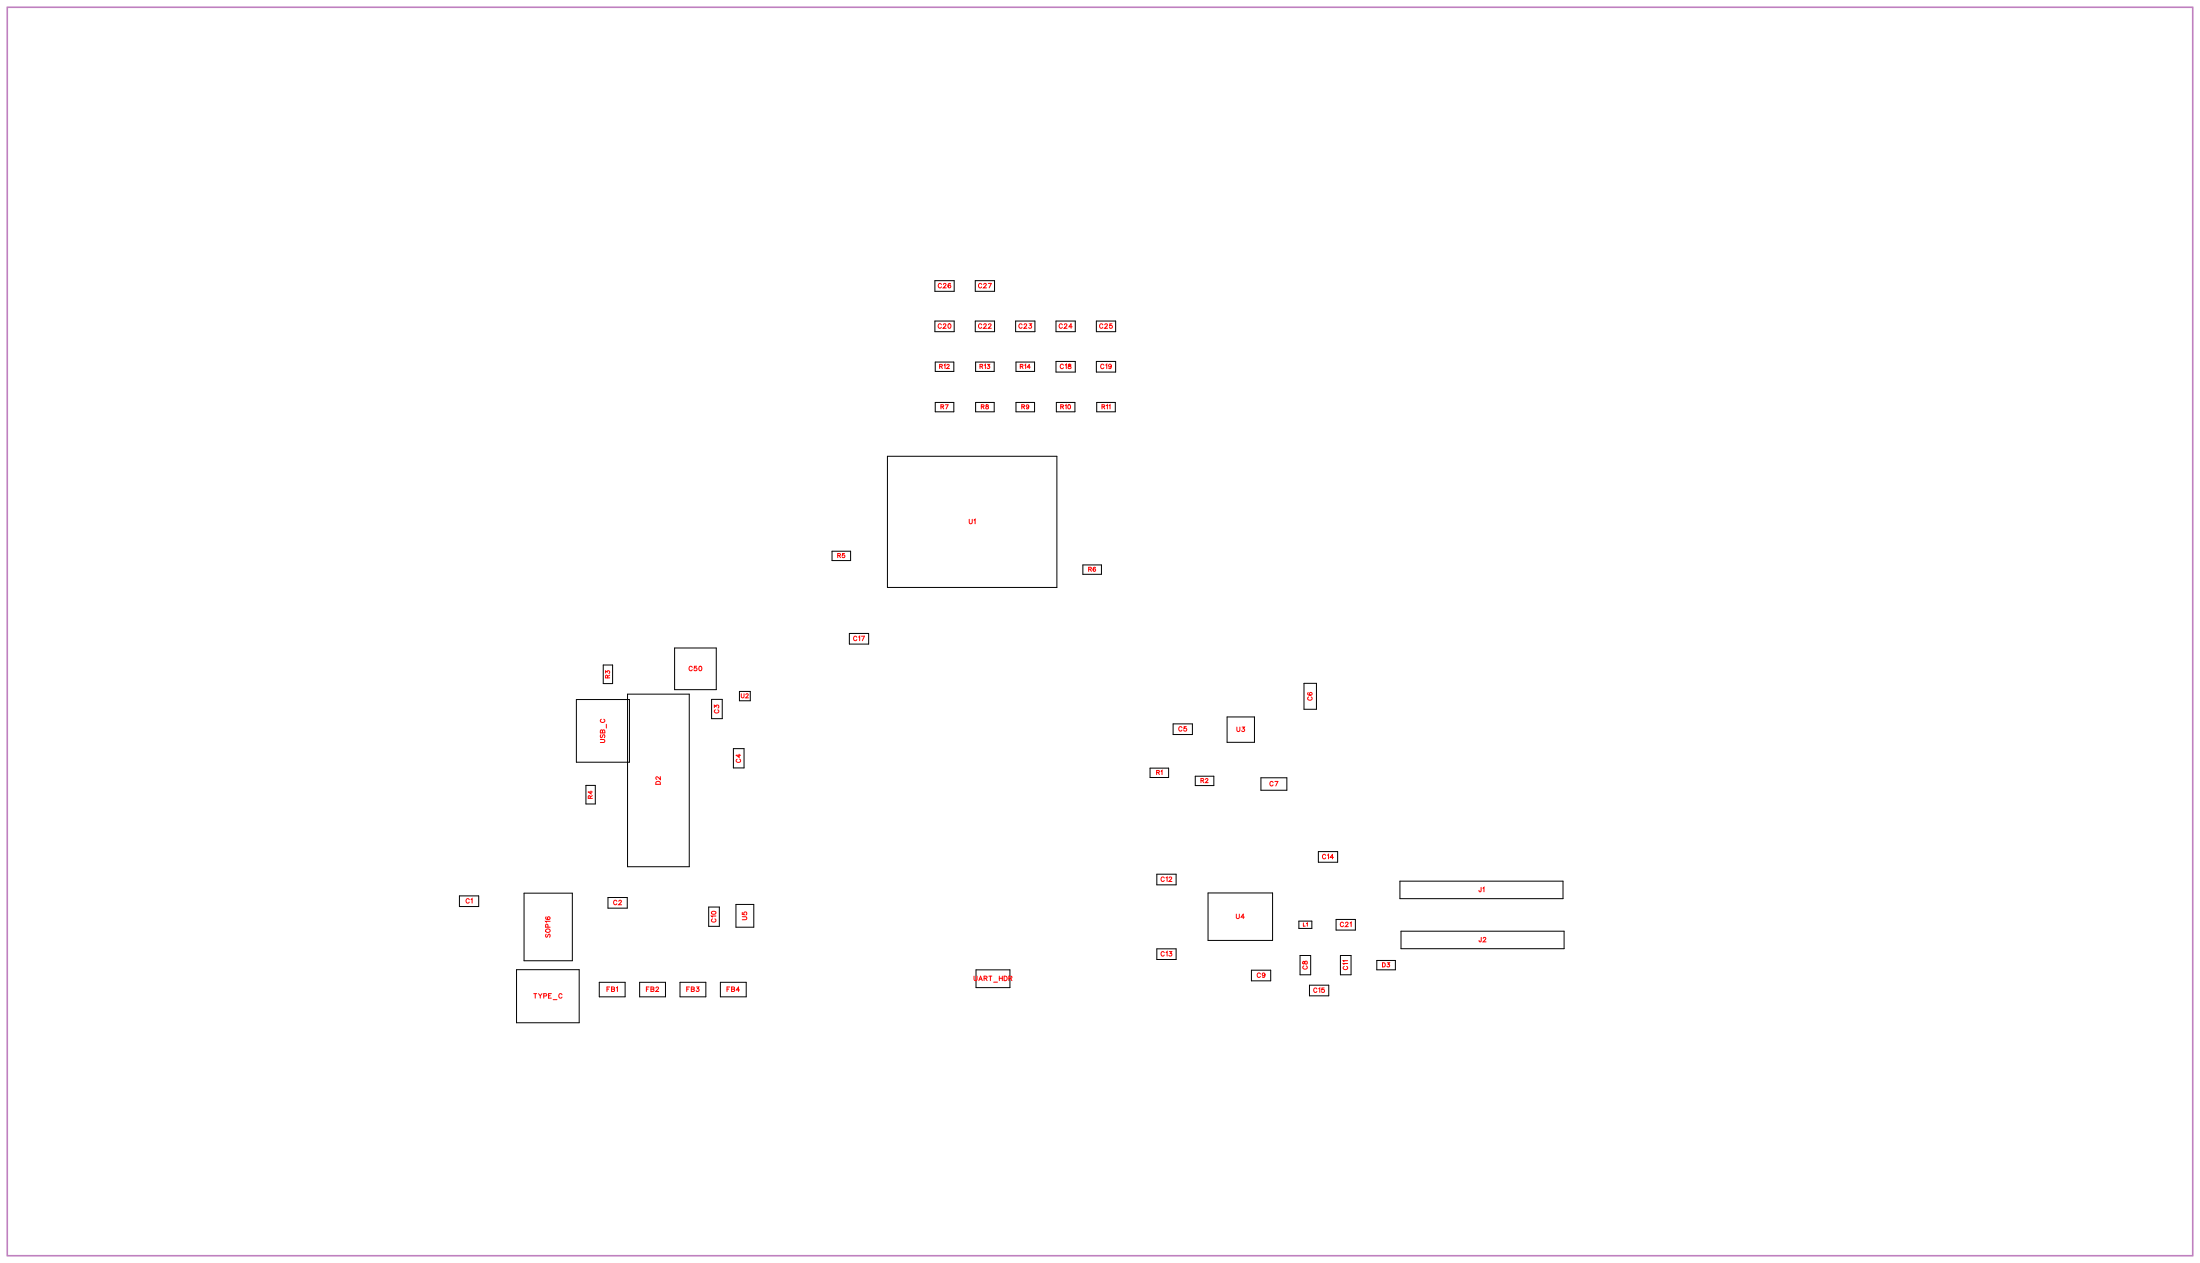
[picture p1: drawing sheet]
<svg xmlns="http://www.w3.org/2000/svg" width="346mm" height="199mm" viewBox="0 0 346 199" stroke-linecap="round" stroke-linejoin="round" font-family="sans-serif">
<path d="M1.1 1.1h343.8v196.4h-343.8z" fill="none" stroke="#bf80bf" stroke-width=".25"/>
<g fill="none" stroke="#000" stroke-width=".16">
<path d="M147.1 44.1h3v1.7h-3zM147.1 50.5h3v1.7h-3zM147.1 56.9h2.9v1.5h-2.9zM153.4 50.5h3v1.7h-3zM153.4 44.1h3v1.7h-3zM153.5 56.9h2.9v1.5h-2.9zM159.8 50.5h3v1.7h-3zM159.8 56.9h2.9v1.5h-2.9zM166.1 50.5h3v1.7h-3zM166.1 56.8h3v1.7h-3zM172.5 56.8h3v1.7h-3zM172.5 50.5h3v1.7h-3z"/>
<path d="M139.6 71.8h26.7v20.6h-26.7zM147.1 63.3h2.9v1.5h-2.9zM153.5 63.3h2.9v1.5h-2.9zM159.8 63.3h2.9v1.5h-2.9zM166.2 63.3h2.9v1.5h-2.9zM172.5 63.3h2.9v1.5h-2.9zM130.9 86.7h2.9v1.5h-2.9zM133.6 99.6h3v1.7h-3zM170.3 88.8h3v1.5h-3zM90.7 110h8.3v9.9h-8.3zM94.9 104.6h1.5v2.9h-1.5zM98.7 109.2h9.7v27.1h-9.7z"/>
<path d="M106.1 101.9h6.6v6.6h-6.6zM111.9 110h1.7v3h-1.7zM115.4 117.7h1.6v3.1h-1.6zM116.3 108.7h1.7v1.5h-1.7zM184.5 113.8h3.1v1.7h-3.1zM193 112.8h4.3v3.9h-4.3zM205.1 107.5h2v4h-2zM92.2 123.5h1.4v2.9h-1.4zM180.9 120.8h2.9v1.5h-2.9zM182 137.5h3v1.7h-3zM188 122.1h2.9v1.4h-2.9zM198.4 122.3h4v2h-4z"/>
<path d="M207.4 133.9h3v1.7h-3zM220.2 138.6h25.7v2.7h-25.7zM72.3 140.9h3v1.7h-3zM81.3 152.5h9.8v8.3h-9.8zM82.4 140.5h7.6v10.6h-7.6zM94.3 154.5h4v2.3h-4zM95.6 141.1h3.1v1.7h-3.1zM100.6 154.5h4.1v2.3h-4.1zM107 154.5h4v2.3h-4zM111.5 142.6h1.7v3.1h-1.7zM113.3 154.5h4.1v2.3h-4.1zM115.8 142.2h2.8v3.6h-2.8z"/>
<path d="M153.5 152.5h5.4v2.8h-5.4zM182 149.2h3v1.7h-3zM190 140.4h10.2v7.5h-10.2zM196.9 152.6h3v1.7h-3zM204.3 144.9h2.1v1.1h-2.1zM204.5 150.3h1.7v3h-1.7zM206 154.9h3v1.7h-3zM210.2 144.6h3v1.7h-3zM210.9 150.3h1.6v3h-1.6zM216.6 151h2.9v1.5h-2.9zM220.4 146.4h25.6v2.8h-25.6z"/>
</g>
<g fill="none" stroke="#f00" stroke-width=".16">
<path d="M147.8 57.6h.4v-.2l-.4-.1v.7M148 57.6l.2 .4M148.1 51.1a.26 .26 0 0 0-.3-.2 .26 .26 0 0 0-.2 .3v.2a.26 .26 0 0 0 .2 .2 .26 .26 0 0 0 .3-.1M148.1 44.7a.26 .26 0 0 0-.3-.1 .26 .26 0 0 0-.2 .2v.2a.26 .26 0 0 0 .2 .3 .26 .26 0 0 0 .3-.2M148.4 51.1l.1-.2 .3 .2-.4 .5h.4M148.4 44.7l.1-.1 .3 .1-.4 .6h.5M148.5 57.4l.2-.1v.7M148.9 57.5l.2-.2 .2 .1-.4 .6h.5M149.2 51a.32 .32 0 0 1 .4 .3 .32 .32 0 0 1-.4 .3l-.1-.3zM149.5 44.7v-.1a.31 .31 0 0 0-.4 .3 .31 .31 0 0 0 .4 .3 .22 .22 0 0 0-.1-.3 .22 .22 0 0 0-.3 .1M154.2 57.6h.3l.1-.2-.4-.1v.7M154.4 57.6l.2 .4"/>
<path d="M154.4 51.1a.26 .26 0 0 0-.3-.2 .26 .26 0 0 0-.2 .3v.2a.26 .26 0 0 0 .2 .2 .26 .26 0 0 0 .3-.1M154.4 44.7a.26 .26 0 0 0-.3-.1 .26 .26 0 0 0-.2 .2v.2a.26 .26 0 0 0 .2 .3 .26 .26 0 0 0 .3-.2M154.7 51.1l.2-.2 .3 .2-.5 .5h.5M154.7 44.7l.2-.1 .3 .1-.5 .6h.5M154.9 57.4l.1-.1v.7M155.3 57.3h.4l-.2 .3a.22 .22 0 0 1 .1 .3 .22 .22 0 0 1-.3-.1M155.5 44.6h.4l-.3 .7M155.5 51.1l.1-.2 .3 .2-.4 .5h.4M160.5 57.6h.4v-.2l-.4-.1v.7M160.7 57.6l.2 .4M160.8 51.1a.26 .26 0 0 0-.3-.2 .26 .26 0 0 0-.2 .3v.2a.26 .26 0 0 0 .2 .2 .26 .26 0 0 0 .3-.1M161.1 51.1l.1-.2 .3 .2-.4 .5h.4"/>
<path d="M161.2 57.4l.1-.1v.7M161.9 50.9h.4l-.2 .3a.24 .24 0 0 1 .1 .4 .24 .24 0 0 1-.4-.1M162.1 57.7h-.5l.3-.4v.7M167.1 51.1a.26 .26 0 0 0-.3-.2 .26 .26 0 0 0-.2 .3v.2a.26 .26 0 0 0 .2 .2 .26 .26 0 0 0 .3-.1M167.3 57.4a.26 .26 0 0 0-.3-.1 .26 .26 0 0 0-.2 .2v.2a.26 .26 0 0 0 .2 .3 .26 .26 0 0 0 .3-.2M167.4 51.1l.2-.2 .2 .2-.4 .5h.5M167.6 57.4l.1-.1v.7M168.1 57.3v.2l.4 .2a.24 .24 0 0 1-.2 .3 .24 .24 0 0 1-.3-.3l.5-.3-.1-.1zM168.7 51.4h-.5l.3-.5v.7M173.5 51.1a.26 .26 0 0 0-.3-.2 .26 .26 0 0 0-.2 .3v.2a.26 .26 0 0 0 .2 .2 .26 .26 0 0 0 .3-.1M173.7 57.4a.26 .26 0 0 0-.3-.1 .26 .26 0 0 0-.3 .2v.2a.26 .26 0 0 0 .3 .3 .26 .26 0 0 0 .3-.2M173.8 51.1l.1-.2 .3 .2-.4 .5h.4"/>
<path d="M173.9 57.4l.2-.1v.7M174.8 57.5a.22 .22 0 0 1-.3 .2 .22 .22 0 0 1-.1-.3 .22 .22 0 0 1 .4 0l-.1 .5h-.3M174.9 50.9h-.3v.3a.25 .25 0 0 1 .3 0 .25 .25 0 0 1 0 .4 .25 .25 0 0 1-.4-.1M148 64l.4-.1v-.2h-.4v.6M148.2 64l.3 .3M148.7 63.7h.4l-.3 .6M154.4 64l.3-.1 .1-.2h-.4v.6M154.6 64l.2 .3M155.1 63.7v.2l.4 .2a.22 .22 0 0 1-.2 .2 .22 .22 0 0 1-.2-.2l.4-.3-.1-.1zM160.7 64l.4-.1v-.2h-.4v.6M160.9 64l.3 .3M161.8 63.9a.2 .2 0 0 1-.2 .1 .2 .2 0 0 1-.1-.3 .2 .2 0 0 1 .3 0l-.1 .6-.2-.1"/>
<path d="M166.9 64l.3-.1 .1-.2h-.4v.6M167.1 64l.2 .3M167.6 63.8l.1-.1v.6M168.1 63.7a.3 .3 0 0 1 .3 .3 .3 .3 0 0 1-.3 .3l-.1-.3zM173.4 64l.3-.1 .1-.2h-.4v.6M173.6 64l.2 .3M174 63.8l.2-.1v.6M174.5 63.8l.1-.1v.6M131.8 87.4l.4-.1v-.2h-.4v.6M132 87.4l.2 .3M132.8 87.1h-.3v.2a.23 .23 0 0 1 .4 0 .23 .23 0 0 1-.1 .4 .23 .23 0 0 1-.3-.1M152.5 81.7v.5l.2 .2 .2-.1v-.6"/>
<path d="M153.2 81.8l.2-.1v.7M171.3 89.5h.3l.1-.2-.4-.1v.7M171.5 89.5l.2 .4M172.3 89.3v-.1a.29 .29 0 0 0-.4 .3 .29 .29 0 0 0 .4 .3 .2 .2 0 0 0-.1-.3 .2 .2 0 0 0-.3 .1M94.4 116.3h.5l.2 .2-.1 .2-.6 .1M94.5 115.5l-.1 .2 .1 .3 .2-.1 .2-.3 .1-.1 .1 .2-.1 .3M94.6 113.1a.26 .26 0 0 0-.2 .3 .26 .26 0 0 0 .3 .2h.2a.26 .26 0 0 0 .2-.2 .26 .26 0 0 0-.1-.3M94.8 115l-.1-.2h-.2l-.1 .5h.7v-.3l-.1-.2-.2 .1v.4M95.3 105.9v-.4l.2 .2a.22 .22 0 0 1 .4-.2 .22 .22 0 0 1-.1 .4M95.4 113.9v.6M95.6 106.6l-.1-.4h-.2v.4h.6M95.9 106.2l-.3 .2"/>
<path d="M108.9 104.9a.26 .26 0 0 0-.3-.1 .26 .26 0 0 0-.2 .3v.1a.26 .26 0 0 0 .2 .3 .26 .26 0 0 0 .3-.2M109.6 104.8h-.4v.3a.25 .25 0 0 1 .4 0 .25 .25 0 0 1-.1 .4 .25 .25 0 0 1-.3-.1M110 104.8a.32 .32 0 0 1 .4 .3 .32 .32 0 0 1-.4 .4l-.1-.3zM112.4 111.3v-.4l.2 .2a.24 .24 0 0 1 .4-.2 .24 .24 0 0 1-.1 .4M112.5 111.6a.26 .26 0 0 0-.1 .3 .26 .26 0 0 0 .2 .2h.2a.26 .26 0 0 0 .3-.2 .26 .26 0 0 0-.2-.3M116 119.4a.26 .26 0 0 0-.2 .3 .26 .26 0 0 0 .3 .2h.1a.26 .26 0 0 0 .3-.2 .26 .26 0 0 0-.2-.3M116.3 118.6v.5l-.5-.3h.7M116.6 109.1v.5l.2 .2 .2-.1v-.6M117.3 109.3l.2-.2 .2 .1-.4 .6h.4M134.8 100.2a.26 .26 0 0 0-.3-.2 .26 .26 0 0 0-.2 .3v.2a.26 .26 0 0 0 .2 .3 .26 .26 0 0 0 .3-.2M135.1 100.2l.1-.1v.7M135.5 100.1h.5l-.4 .7"/>
<path d="M185.9 114.4a.26 .26 0 0 0-.3-.1 .26 .26 0 0 0-.2 .2v.2a.26 .26 0 0 0 .2 .3 .26 .26 0 0 0 .3-.2M186.6 114.3h-.3l-.1 .3a.25 .25 0 0 1 .4 0 .25 .25 0 0 1 0 .3 .25 .25 0 0 1-.4-.1M194.6 114.3v.5l.2 .3 .2-.1v-.7M195.4 114.3h.4l-.2 .3a.24 .24 0 0 1 .1 .4 .24 .24 0 0 1-.4-.1M205.8 108.9l-.1 .1a.31 .31 0 0 0 .3 .4 .31 .31 0 0 0 .3-.5 .22 .22 0 0 0-.3 .1 .22 .22 0 0 0 .2 .3M205.9 109.6a.26 .26 0 0 0-.2 .3 .26 .26 0 0 0 .3 .2h.1a.26 .26 0 0 0 .3-.2 .26 .26 0 0 0-.2-.3M92.8 125.6v-.4h-.2l-.1 .4h.7M93 124.4v.5l-.5-.3h.7M93.2 125.1l-.4 .2M103.3 122.9h.5l.1 .5h-.7zM103.9 122.1v.5l-.6-.4-.1 .2 .1 .2M181.9 121.5l.4-.1 .1-.2h-.5v.6"/>
<path d="M182.2 121.5l.2 .3M182.6 121.3l.2-.1v.6M183.1 138.1a.26 .26 0 0 0-.3-.2 .26 .26 0 0 0-.2 .3v.2a.26 .26 0 0 0 .2 .2 .26 .26 0 0 0 .3-.1M183.4 138l.2-.1v.7M183.9 138.1l.1-.2 .3 .1-.4 .6h.4M188.9 122.7h.4v-.2l-.4-.1v.7M189.1 122.7l.3 .4M189.6 122.6l.2-.2 .2 .2-.4 .5h.4M200.3 123.1a.26 .26 0 0 0-.3-.2 .26 .26 0 0 0-.2 .3v.1a.26 .26 0 0 0 .2 .3 .26 .26 0 0 0 .3-.2M200.5 122.9h.5l-.3 .7M208.5 134.5a.26 .26 0 0 0-.3-.1 .26 .26 0 0 0-.2 .2v.2a.26 .26 0 0 0 .2 .3 .26 .26 0 0 0 .3-.2M208.8 134.5l.2-.1v.7"/>
<path d="M209.8 134.8h-.5l.3-.4v.7M233 139.5v.7h-.3v-.2M233.3 139.7l.1-.2v.8M73.8 141.5a.26 .26 0 0 0-.3-.2 .26 .26 0 0 0-.2 .3v.2a.26 .26 0 0 0 .2 .2 .26 .26 0 0 0 .3-.1M74.1 141.5l.2-.2v.7M84 156.3h.4M84.2 156.3v.7M84.7 156.3l.3 .3v.4M85.3 156.3l-.3 .3M85.5 156.6h.4l.1-.3h-.5v.7M85.9 146.9l-.1 .2 .1 .3 .2-.1 .2-.4 .2 .2-.1 .3M85.9 144.2a.31 .31 0 0 0 .3 .4 .31 .31 0 0 0 .2-.4 .22 .22 0 0 0-.3 .1 .22 .22 0 0 0 .2 .3"/>
<path d="M86.2 145.8v-.4h-.3l-.1 .4h.7M86.3 156.6h.3M86.5 144.9h-.7l.2 .2M86.7 156.3h-.4v.7h.4M87 157.2h.6M88.4 156.4a.26 .26 0 0 0-.3-.1 .26 .26 0 0 0-.2 .2v.2a.26 .26 0 0 0 .2 .3 .26 .26 0 0 0 .3-.2M95.5 155.6h.3M95.9 155.2h-.4v.7M96.2 155.6h.4l.1 .2-.2 .1h-.3v-.7l.4 .1v.2l-.1 .1M97 155.4l.1-.2v.7M97 141.8a.26 .26 0 0 0-.3-.2 .26 .26 0 0 0-.2 .3v.1a.26 .26 0 0 0 .2 .3 .26 .26 0 0 0 .3-.2M97.3 141.8l.2-.2 .3 .1-.5 .6h.5"/>
<path d="M101.7 155.6h.2M102.1 155.2h-.4v.7M102.4 155.6h.4l.1 .2-.2 .1h-.3v-.7l.4 .1v.2l-.1 .1M103.2 155.4l.1-.2 .3 .2-.4 .5h.4M108 155.6h.3M108.5 155.2h-.5v.7M108.7 155.6h.5v.2l-.1 .1h-.4v-.7l.5 .1v.2l-.1 .1M109.6 155.2h.3l-.2 .3a.24 .24 0 0 1 .2 .4 .24 .24 0 0 1-.4-.1M111.9 143.4a.35 .35 0 0 1 .5-.1 .35 .35 0 0 1 .2 .4 .35 .35 0 0 1-.4 .1 .35 .35 0 0 1-.3-.4zM112.1 144.5a.26 .26 0 0 0-.2 .3 .26 .26 0 0 0 .3 .2h.2a.26 .26 0 0 0 .2-.2 .26 .26 0 0 0-.1-.3M112.6 144.1h-.7l.1 .1M114.4 155.6h.2"/>
<path d="M114.8 155.2h-.4v.7M115.1 155.6h.4l.1 .2-.2 .1h-.3v-.7l.4 .1v.2l-.1 .1M116.3 155.7h-.5l.4-.5v.7M116.8 144.2h.5l.2 .2-.1 .2h-.6M116.8 143.5v.3l.3 .1a.25 .25 0 0 1 0-.4 .25 .25 0 0 1 .3 0 .25 .25 0 0 1-.1 .4M153.2 153.5v.5l.2 .2 .3-.1v-.6M154 154.2l.2-.7 .3 .7M154.1 154h.3M154.8 153.9l.4-.1v-.2l-.4-.1v.7M155 153.9l.3 .3M155.6 153.5h.4M155.8 153.5v.7"/>
<path d="M156.3 154.5h.6M157.2 153.5v.7M157.2 153.9h.5M157.7 153.5v.7M158 153.5h.2a.38 .38 0 0 1 .2 .4 .38 .38 0 0 1-.2 .3h-.2zM158.7 153.9l.4-.1v-.2l-.4-.1v.7M158.9 153.9l.3 .3M183.1 149.8a.26 .26 0 0 0-.3-.1 .26 .26 0 0 0-.2 .2v.2a.26 .26 0 0 0 .2 .3 .26 .26 0 0 0 .3-.2M183.4 149.8l.2-.1v.7M183.9 149.7h.4l-.2 .2a.24 .24 0 0 1 .2 .4 .24 .24 0 0 1-.4-.1M194.5 143.8v.5l.2 .2 .2-.1 .1-.6M195.7 144.2h-.5l.4-.4v.7"/>
<path d="M198.3 153.2a.26 .26 0 0 0-.3-.2 .26 .26 0 0 0-.2 .3v.1a.26 .26 0 0 0 .2 .3 .26 .26 0 0 0 .3-.1M199 153.2a.22 .22 0 0 1-.3 .2 .22 .22 0 0 1-.1-.3 .22 .22 0 0 1 .4 0l-.1 .6-.3-.1M205 151.2v.4h.1l.3-.4a.24 .24 0 0 1 .3 .2 .24 .24 0 0 1-.3 .2l-.2-.4zM205 145.1v.6h.3M205.1 151.9a.26 .26 0 0 0-.2 .3 .26 .26 0 0 0 .3 .2h.2a.26 .26 0 0 0 .2-.2 .26 .26 0 0 0-.1-.3M205.5 145.2l.2-.1v.6M207.2 155.5a.26 .26 0 0 0-.3-.1 .26 .26 0 0 0-.2 .2v.2a.26 .26 0 0 0 .2 .3 .26 .26 0 0 0 .3-.2M207.4 155.5l.2-.1v.7M208.3 155.4h-.3l-.1 .3a.25 .25 0 0 1 .4 0 .25 .25 0 0 1 0 .3 .25 .25 0 0 1-.4-.1M211.3 145.2a.26 .26 0 0 0-.3-.2 .26 .26 0 0 0-.2 .3v.2a.26 .26 0 0 0 .2 .2 .26 .26 0 0 0 .3-.1M211.5 152a.26 .26 0 0 0-.2 .3 .26 .26 0 0 0 .3 .2h.1a.26 .26 0 0 0 .3-.2 .26 .26 0 0 0-.2-.3M211.7 145.2l.1-.2 .3 .2-.5 .5h.5"/>
<path d="M212 151.5h-.7l.1 .2M212 151.1h-.7l.1 .1M212.4 145.2l.1-.2v.7M217.5 151.4h.2a.35 .35 0 0 1 .2 .3 .35 .35 0 0 1-.2 .4h-.2zM218.2 151.4h.4l-.2 .3a.22 .22 0 0 1 .2 .3 .22 .22 0 0 1-.4-.1M233 147.4v.7h-.3v-.2M233.3 147.6l.2-.2 .2 .2-.4 .5h.5"/>
<circle cx="86.1" cy="146.4" r=".32"/>
</g>
<g font-size="1.2" fill="#fff">
<text x="147.5" y="45.6">C26</text>
<text x="153.9" y="45.6">C27</text>
<text x="147.5" y="51.9">C20</text>
<text x="153.9" y="51.9">C22</text>
<text x="160.2" y="51.9">C23</text>
<text x="166.5" y="51.9">C24</text>
<text x="172.9" y="51.9">C25</text>
<text x="166.7" y="58.3">C18</text>
<text x="173.1" y="58.3">C19</text>
<text x="152.4" y="82.7">U1</text>
<text x="134.2" y="101.1">C17</text>
<text x="108.3" y="105.8">C50</text>
<text x="113.4" y="112.2" transform="rotate(-90 113.4 112.2)">C3</text>
<text x="206.7" y="110.2" transform="rotate(-90 206.7 110.2)">C6</text>
<text x="95.4" y="116.8" transform="rotate(-90 95.4 116.8)">USB_C</text>
<text x="116.8" y="120" transform="rotate(-90 116.8 120)">C4</text>
<text x="185.4" y="115.3">C5</text>
<text x="194.5" y="115.3">U3</text>
<text x="104.2" y="123.4" transform="rotate(-90 104.2 123.4)">D2</text>
<text x="199.7" y="123.9">C7</text>
<text x="208" y="135.4">C14</text>
<text x="73.3" y="142.3">C1</text>
<text x="96.5" y="142.6">C2</text>
<text x="182.6" y="138.9">C12</text>
<text x="232.6" y="140.6">J1</text>
<text x="86.8" y="147.5" transform="rotate(-90 86.8 147.5)">SOP16</text>
<text x="112.9" y="145.1" transform="rotate(-90 112.9 145.1)">C10</text>
<text x="117.8" y="144.7" transform="rotate(-90 117.8 144.7)">U5</text>
<text x="194.4" y="144.8">U4</text>
<text x="210.8" y="146">C21</text>
<text x="232.6" y="148.4">J2</text>
<text x="153.2" y="154.5">UART_HDR</text>
<text x="182.6" y="150.7">C13</text>
<text x="197.7" y="154">C9</text>
<text x="205.9" y="152.5" transform="rotate(-90 205.9 152.5)">C8</text>
<text x="212.3" y="152.5" transform="rotate(-90 212.3 152.5)">C11</text>
<text x="83.9" y="157.3">TYPE_C</text>
<text x="95.4" y="156.2">FB1</text>
<text x="101.6" y="156.2">FB2</text>
<text x="108" y="156.2">FB3</text>
<text x="114.3" y="156.2">FB4</text>
<text x="206.6" y="156.4">C15</text>
</g>
<g font-size="1.1" fill="#fff">
<text x="147.8" y="58.2">R12</text>
<text x="154.1" y="58.2">R13</text>
<text x="160.4" y="58.2">R14</text>
<text x="148" y="64.6">R7</text>
<text x="154.3" y="64.6">R8</text>
<text x="160.7" y="64.6">R9</text>
<text x="166.8" y="64.6">R10</text>
<text x="173.3" y="64.6">R11</text>
<text x="131.7" y="88">R5</text>
<text x="171.2" y="90.1">R6</text>
<text x="96.2" y="106.7" transform="rotate(-90 96.2 106.7)">R3</text>
<text x="116.6" y="110">U2</text>
<text x="93.5" y="125.6" transform="rotate(-90 93.5 125.6)">R4</text>
<text x="181.9" y="122.1">R1</text>
<text x="188.9" y="123.4">R2</text>
<text x="217.4" y="152.3">D3</text>
</g>
<text font-size=".9" fill="#fff" x="205" y="145.9">L1</text>
</svg>
